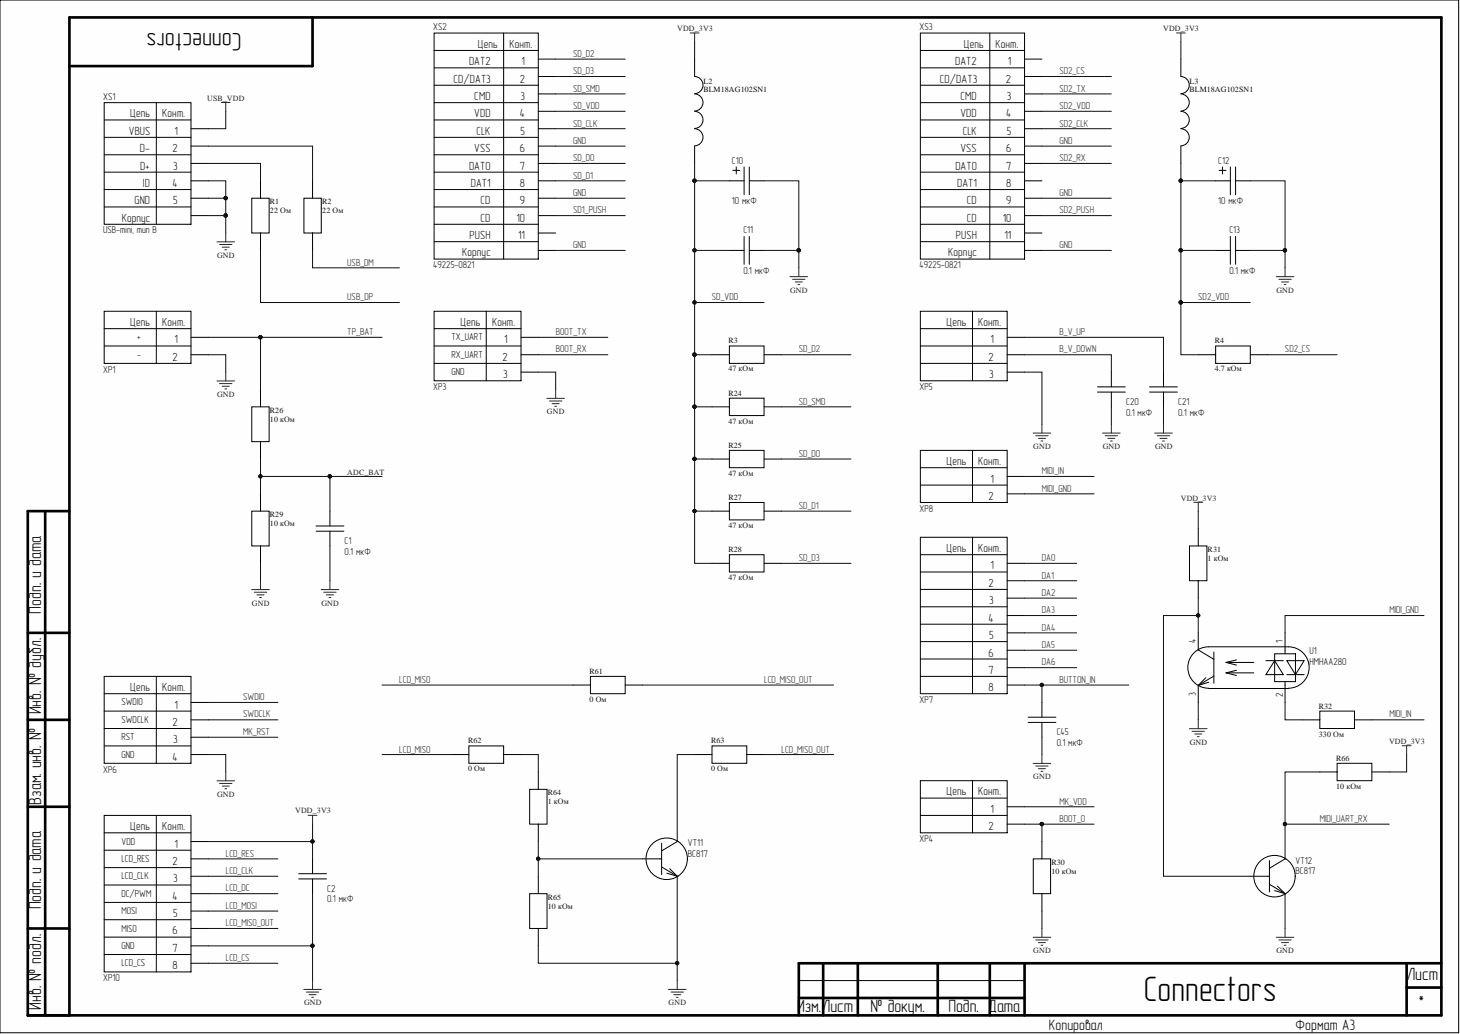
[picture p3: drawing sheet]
<svg xmlns="http://www.w3.org/2000/svg" width="420mm" height="297mm" viewBox="0 0 420 297" stroke-linecap="round" stroke-linejoin="round" font-family="sans-serif">
<path d="M0 0h419.3v296.6h-419.3z" fill="#fefefe"/>
<g fill="none" stroke="#000" stroke-width=".76">
<path d="M89.9 5v14h-69.9M13 146.8v144.9M20 146.8h-12v144.9h406.5v-286.7h-394.5v286.7M8 181.8h12M8 206.8h12M8 231.8h12M8 266.7h12M236.7 276.7v15M246.7 276.7v15M269.6 276.7v15M284.6 276.7v15M294.6 276.7v15"/>
<path d="M404.5 276.7v15M414.5 276.7h-184.8v15M229.7 286.7h64.9M404.5 283.7h10"/>
</g>
<g fill="none" stroke="#000" stroke-width=".29">
<path d="M0 0h419.4v296.7h-419.4zM124.8 9.5h30v64.9h-30zM124.8 14.5h30M124.8 19.5h30M144.8 9.5v64.9M154.8 17h5M199.7 17v5a2.46 2.46 0 0 1 2.4 2.4 2.46 2.46 0 0 1-2.4 2.5M264.6 9.5h30v64.9h-30zM264.6 14.5h30M264.6 19.5h30M284.6 9.5v64.9M294.6 17h5"/>
<path d="M339.5 17v5a2.46 2.46 0 0 1 2.5 2.4 2.46 2.46 0 0 1-2.5 2.5M30 29.5h24.9v34.9h-24.9zM30 34.5h24.9M30 39.5h24.9M44.9 29.5v34.9M54.9 37h5M124.8 34.5h30M124.8 39.5h30M124.8 24.5h30M124.8 29.5h30M154.8 37h5M154.8 22h5"/>
<path d="M154.8 27h5M154.8 32h5M199.7 27a2.46 2.46 0 0 1 2.4 2.4 2.46 2.46 0 0 1-2.4 2.5M199.7 32a2.46 2.46 0 0 1 2.4 2.4 2.46 2.46 0 0 1-2.4 2.5M199.7 37a2.46 2.46 0 0 1 2.4 2.4 2.46 2.46 0 0 1-2.4 2.5M264.6 34.5h30M264.6 39.5h30M264.6 24.5h30M264.6 29.5h30M294.6 37h5M294.6 22h5M294.6 27h5"/>
<path d="M294.6 32h5M339.5 27a2.46 2.46 0 0 1 2.5 2.4 2.46 2.46 0 0 1-2.5 2.5M339.5 32a2.46 2.46 0 0 1 2.5 2.4 2.46 2.46 0 0 1-2.5 2.5M339.5 37a2.46 2.46 0 0 1 2.5 2.4 2.46 2.46 0 0 1-2.5 2.5M30 44.5h24.9M30 49.5h24.9M30 54.5h24.9M30 59.5h24.9M54.9 42h5M54.9 46.9h5M54.9 51.9h5M54.9 56.9h5"/>
<path d="M72.4 56.9h5v10h-5zM74.9 51.9v5M87.4 56.9h5v10h-5zM89.9 51.9v5M124.8 44.5h30M124.8 49.5h30M124.8 54.5h30M124.8 59.5h30M154.8 42h5M154.8 46.9h5M154.8 51.9h5M154.8 56.9h5"/>
<path d="M199.7 42v4.9M209.7 51.9h4.3M210.7 49h2M211.7 48v2M214 48v8M215.5 51.9h4.2M215.5 48v8M264.6 44.5h30M264.6 49.5h30M264.6 54.5h30M264.6 59.5h30M294.6 42h5"/>
<path d="M294.6 46.9h5M294.6 51.9h5M294.6 56.9h5M339.5 42v4.9M349.5 51.9h4.3M350.5 49h2M351.5 48v2M353.8 48v8M355.3 51.9h4.2M355.3 48v8M54.9 61.9h5M74.9 66.9v5"/>
<path d="M89.9 66.9v5M124.8 64.4h30M124.8 69.4h30M154.8 61.9h5M154.8 71.9h5M154.8 66.9h5M209.7 71.9h4.3M214 67.9v8M215.5 71.9h4.2M215.5 67.9v8M264.6 64.4h30M264.6 69.4h30"/>
<path d="M294.6 61.9h5M294.6 71.9h5M294.6 66.9h5M349.5 71.9h4.3M353.8 67.9v8M355.3 71.9h4.2M355.3 67.9v8M30 89.4h24.9v15h-24.9zM30 94.4h24.9M30 99.4h24.9M44.9 89.4v15M54.9 96.9h5"/>
<path d="M124.8 89.4h25v20h-25zM124.8 94.4h25M124.8 99.4h25M139.8 89.4v20M149.8 96.9h5M209.7 99.4h10v5h-10zM264.6 89.4h25v20h-25zM264.6 94.4h25M264.6 99.4h25M279.6 89.4v20M289.6 96.9h5M349.5 99.4h10v5h-10z"/>
<path d="M54.9 101.9h5M72.4 116.9h5v10h-5zM74.9 111.9v5M124.8 104.4h25M149.8 101.9h5M149.8 106.9h5M204.7 101.9h5M204.7 116.9h5M209.7 114.4h10v5h-10zM219.7 101.9h5M219.7 116.9h5M264.6 104.4h25"/>
<path d="M289.6 101.9h5M289.6 106.9h5M315.6 112.6h8M315.6 111.1h8M319.6 106.9v4.2M319.6 112.6v4.3M330.5 112.6h8M330.5 111.1h8M334.5 106.9v4.2M334.5 112.6v4.3M344.5 101.9h5M359.5 101.9h5"/>
<path d="M74.9 126.9v5M204.7 131.9h5M209.7 129.4h10v5h-10zM219.7 131.9h5M264.6 129.4h25v15h-25zM264.6 134.4h25M264.6 139.4h25M279.6 129.4v15M289.6 136.9h5M72.4 146.8h5v10h-5zM74.9 141.9v4.9M74.9 156.8v5"/>
<path d="M90.9 152.6h8M90.9 151.1h8M94.9 146.8v4.3M94.9 152.6v4.2M204.7 146.8h5M209.7 159.3h10v5h-10zM209.7 144.4h10v4.9h-10zM219.7 146.8h5M264.6 154.3h25v45h-25zM264.6 159.3h25M279.6 154.3v45M289.6 141.9h5"/>
<path d="M342 156.8h5v10h-5zM344.5 151.8v5M204.7 161.8h5M219.7 161.8h5M264.6 164.3h25M264.6 169.3h25M264.6 174.3h25M264.6 179.3h25M289.6 161.8h5M289.6 166.8h5M289.6 171.8h5M289.6 176.8h5"/>
<path d="M344.5 166.8v5M30 194.3h24.9v25h-24.9zM30 199.3h24.9M44.9 194.3v25M164.8 196.8h5M169.8 194.3h10v5h-10zM179.8 196.8h4.9M264.6 184.3h25M264.6 194.3h25M264.6 189.3h25M289.6 181.8h5M289.6 186.8h5"/>
<path d="M289.6 191.8h5M289.6 196.8h5M344.5 186.7l4.5 2.7M344.5 181.8v5M344.5 196.8v5M346.7 194.7l-2.2 2.2M347.5 197.7a5.9 5.9 0 0 1-6-5.9 5.9 5.9 0 0 1 6-6h23a5.9 5.9 0 0 1 5.9 6 5.9 5.9 0 0 1-5.9 5.9M347.5 196l-3 .9M347.5 197.8h23M349 187.3v9M349 194.2l-4.5 2.7M352.5 190.3h8"/>
<path d="M352.5 190.3l3 .8M352.5 193.3h8M352.5 193.3l3 .8M355.5 189.6l-3 .7M355.5 192.6l-3 .7M364 189.8h5M366.5 189.8l2.5 4h-5zM366.5 187.8h6v8h-6zM369.5 181.8v6M369.5 195.8v6M370 189.8h5l-2.5 4zM370 193.8h5"/>
<path d="M30 204.3h24.9M30 209.3h24.9M30 214.3h24.9M54.9 206.8h5M54.9 216.8h5M54.9 201.8h5M54.9 211.8h5M129.8 216.8h5M134.8 214.3h10v5h-10zM144.8 216.8h5M199.7 216.8h5M204.7 214.3h10v5h-10z"/>
<path d="M214.7 216.8h5M295.6 207.5h8M295.6 206h8M299.6 201.8v4.2M299.6 207.5v4.3M374.5 206.8h5M379.5 204.3h10v5h-10zM384.5 219.3h10v5h-10zM389.5 206.8h5M30 234.2h24.9v45h-24.9zM30 239.2h24.9M44.9 234.2v45"/>
<path d="M152.3 226.8h5v10h-5zM154.8 221.8v5M154.8 236.8v5M264.6 224.3h25v14.9h-25zM264.6 229.3h25M264.6 234.2h25M279.6 224.3v14.9M289.6 231.8h5M289.6 236.8h5M379.5 221.8h5M394.5 221.8h5M30 244.2h24.9"/>
<path d="M30 249.2h24.9M30 254.2h24.9M30 259.2h24.9M54.9 241.8h5M54.9 246.7h5M54.9 251.7h5M54.9 256.7h5M85.9 252.5h8M85.9 251h8M89.9 246.7v4.3M89.9 252.5v4.2M152.3 256.7h5v10h-5z"/>
<path d="M154.8 251.7v5M184.7 246.7h5.5M190.2 242.2v9M190.2 249l4.5 2.7M191.7 250.8l3 .9M192.6 249.5l2.1 2.2M194.7 241.8h.1M194.7 251.7h.1M194.7 241.8l-4.5 2.6M297.1 246.7h5v10h-5zM299.6 241.8v4.9M299.6 256.7v5"/>
<path d="M359.5 251.7h5.5M365 247.2v9M365 254l4.5 2.7M366.5 255.8l3 .9M367.3 254.5l2.2 2.2M369.5 246.7h.1M369.5 256.7h.1M369.5 246.7l-4.5 2.7M30 264.2h24.9M30 274.2h24.9M30 269.2h24.9M54.9 261.7h5"/>
<path d="M54.9 266.7h5M54.9 271.7h5M54.9 276.7h5M154.8 266.7v5M229.7 281.7h64.9"/>
<circle cx="191.7" cy="246.7" r="6"/>
<circle cx="366.5" cy="251.7" r="6"/>
</g>
<g fill="none" stroke="#262626" stroke-width=".29">
<path d="M198.5 9.5h2.5M199.7 9.5v2.5M338.3 9.5h2.5M339.5 9.5v2.5M63.6 29.4h2.6M64.9 29.4v2.6M62.4 69.5h5M63.1 70.2h3.6M63.9 71h2M64.7 71.8h.5M64.9 66.9v2.6M227.2 79.5h5"/>
<path d="M229.7 76.9v2.6M367 79.5h5M369.5 76.9v2.6M227.9 80.2h3.6M228.7 81h2M229.4 81.8h.5M367.7 80.2h3.6M368.5 81h2M369.2 81.8h.6M62.4 109.4h5M63.1 110.2h3.6M63.9 111h2"/>
<path d="M64.7 111.7h.5M64.9 106.9v2.5M157.2 114.4h5.1M158 115.2h3.6M158.8 116h2M159.5 116.7h.5M159.8 111.9v2.5M297.1 124.4h5M297.8 125.2h3.6M298.6 125.9h2M299.3 126.7h.5M299.6 121.9v2.5"/>
<path d="M317 124.4h5.1M317.8 125.2h3.5M318.5 125.9h2.1M319.3 126.7h.5M319.6 121.9v2.5M332 124.4h5.1M332.8 125.2h3.5M333.5 125.9h2.1M334.3 126.7h.5M334.5 121.9v2.5M343.3 144.3h2.5M344.5 144.3v2.5"/>
<path d="M72.4 169.4h5M73.1 170.1h3.6M73.9 170.9h2M74.7 171.7h.5M74.9 166.8v2.6M92.3 169.4h5.1M93.1 170.1h3.5M93.9 170.9h2M94.6 171.7h.5M94.9 166.8v2.6M297.1 219.3h5M299.6 216.8v2.5"/>
<path d="M342 209.3h5.1M342.8 210.1h3.5M343.5 210.9h2.1M344.3 211.6h.5M344.5 206.8v2.5M403.2 214.2h2.5M404.5 214.2v2.6M62.4 224.3h5M63.1 225.1h3.6M63.9 225.8h2M64.7 226.6h.5M64.9 221.8v2.5"/>
<path d="M88.6 234.2h2.5M89.9 234.2v2.6M297.8 220.1h3.6M298.6 220.8h2M299.3 221.6h.5M297.1 269.3h5M297.8 270h3.6M298.6 270.8h2M299.3 271.5h.5M299.6 266.7v2.6M367 269.3h5M367.7 270h3.6"/>
<path d="M368.5 270.8h2M369.2 271.5h.6M369.5 266.7v2.6M87.3 284.2h5.1M88.1 285h3.5M88.9 285.8h2M89.6 286.5h.5M89.9 281.7v2.5M192.2 284.2h5.1M193 285h3.5M193.7 285.8h2M194.5 286.5h.5"/>
<path d="M194.7 281.7v2.5"/>
</g>
<g fill="none" stroke="#0e0e0e" stroke-width=".29">
<path d="M159.8 17h20M199.7 12v5M339.5 12v5M64.9 32v5h-5M159.8 22h20M159.8 27h20M159.8 37h20M159.8 32h20M299.6 22h20M299.6 27h20M299.6 37h20M299.6 32h20"/>
<path d="M59.9 42h30v9.9M59.9 46.9h15v5M59.9 51.9h5v5M59.9 56.9h5M64.9 56.9v10M159.8 46.9h20M159.8 51.9h20M159.8 42h20M159.8 56.9h20M199.7 51.9v50M199.7 51.9h10M199.7 46.9v5"/>
<path d="M219.7 51.9h10v20M299.6 46.9h20M299.6 42h20M299.6 56.9h20M339.5 51.9h10M339.5 46.9v40M359.5 51.9h10v20M59.9 61.9h5M74.9 71.9v15h40M89.9 71.9v5h25M159.8 61.9h20M159.8 71.9h20"/>
<path d="M199.7 71.9h10M219.7 71.9h10M229.7 71.9v5M299.6 61.9h20M299.6 71.9h20M339.5 71.9h10M359.5 71.9h10M369.5 71.9v5M59.9 96.9h50M74.9 96.9v15M154.8 96.9h20M199.7 86.9h20"/>
<path d="M294.6 96.9h39.9v10M339.5 86.9v15h5M339.5 86.9h20M59.9 101.9h5v5M154.8 106.9h5v5M154.8 101.9h20M199.7 101.9h5M199.7 101.9v30M199.7 116.9h5M224.7 101.9h20M224.7 116.9h20M294.6 106.9h5v15"/>
<path d="M294.6 101.9h25v5M319.6 116.9v5M334.5 116.9v5M364.5 101.9h20M74.9 131.9v10M74.9 136.9h35M94.9 136.9v9.9M199.7 131.9v14.9h5M199.7 131.9h5M224.7 131.9h20M294.6 136.9h20M94.9 156.8v10"/>
<path d="M199.7 146.8v15h5M224.7 146.8h20M294.6 141.9h20M344.5 146.8v5M74.9 161.8v5M224.7 161.8h20M294.6 161.8h15M294.6 176.8h15M294.6 171.8h15M294.6 166.8h15M344.5 176.8h-10v74.9h25M344.5 171.8v10"/>
<path d="M409.5 176.8h-40v5M109.9 196.8h54.9M184.7 196.8h55M294.6 196.8h30M294.6 191.8h15M294.6 186.8h15M294.6 181.8h15M299.6 196.8v5M59.9 216.8h5v5M59.9 206.8h20M59.9 201.8h20M59.9 211.8h20"/>
<path d="M109.9 216.8h19.9M149.8 216.8h5v5M199.7 216.8h-5v25M219.7 216.8h20M299.6 211.8v5M344.5 201.8v5M369.5 201.8v5h5M394.5 206.8h15M404.5 216.8v5h-5M89.9 236.8v9.9M294.6 236.8h20M294.6 231.8h20"/>
<path d="M299.6 236.8v5M369.5 236.8h30M379.5 221.8h-10v24.9M59.9 246.7h20M59.9 251.7h20M59.9 256.7h20M59.9 241.8h30M89.9 256.7v25M154.8 241.8v4.9h29.9M154.8 246.7v5M194.7 251.7v30M369.5 256.7v10"/>
<path d="M59.9 261.7h20M59.9 266.7h20M59.9 271.7h30M59.9 276.7h20M154.8 271.7v5h39.9M299.6 261.7v5"/>
</g>
<g fill="#0e0e0e" stroke="#0e0e0e" stroke-width=".29">
<circle cx="64.9" cy="61.9" r=".47"/>
<circle cx="94.8" cy="136.8" r=".47"/>
<circle cx="74.9" cy="96.9" r=".47"/>
<circle cx="89.8" cy="271.7" r=".47"/>
<circle cx="89.8" cy="241.7" r=".47"/>
<circle cx="299.6" cy="236.7" r=".47"/>
<circle cx="199.7" cy="146.8" r=".47"/>
<circle cx="199.7" cy="131.8" r=".47"/>
<circle cx="199.7" cy="71.9" r=".47"/>
<circle cx="229.6" cy="71.9" r=".47"/>
<circle cx="199.7" cy="86.9" r=".47"/>
<circle cx="339.5" cy="71.9" r=".47"/>
<circle cx="369.5" cy="71.9" r=".47"/>
<circle cx="339.5" cy="86.9" r=".47"/>
<circle cx="74.9" cy="136.8" r=".47"/>
<circle cx="299.6" cy="196.8" r=".47"/>
<circle cx="339.5" cy="51.9" r=".47"/>
<circle cx="64.9" cy="56.9" r=".47"/>
<circle cx="199.7" cy="101.9" r=".47"/>
<circle cx="199.7" cy="116.8" r=".47"/>
<circle cx="199.7" cy="51.9" r=".47"/>
<circle cx="154.7" cy="246.7" r=".47"/>
<circle cx="194.7" cy="276.7" r=".47"/>
<circle cx="369.5" cy="236.7" r=".47"/>
<circle cx="344.5" cy="176.8" r=".47"/>
</g>
<text font-size="10.1" x="328.9" y="287.5">Connectors</text>
<text font-size="7.3" x="69.4" y="9.6" transform="rotate(-180 69.4 9.6)">Connectors</text>
<g font-size="5.1">
<text x="11.8" y="176.3" transform="rotate(-90 11.8 176.3)">Подп. и дата</text>
<text x="11.8" y="205.2" transform="rotate(-90 11.8 205.2)">Инв. № дубл.</text>
<text x="11.8" y="231.1" transform="rotate(-90 11.8 231.1)">Взам. инв. №</text>
<text x="11.8" y="261.3" transform="rotate(-90 11.8 261.3)">Подп. и дата</text>
<text x="404.5" y="281.6">Лист</text>
<text x="11.8" y="290.1" transform="rotate(-90 11.8 290.1)">Инв. № подл.</text>
<text x="229.2" y="290.6">Изм.Лист</text>
<text x="250.3" y="290.6">№ докум.</text>
<text x="272.8" y="290.6">Подп. Дата</text>
<text x="407.6" y="289.6">*</text>
</g>
<g font-size="4.3">
<text x="301.6" y="295.8">Копировал</text>
<text x="372.5" y="295.8">Формат А3</text>
</g>
<g font-size="3.4" fill="#0e0e0e">
<text x="137.4" y="13.8">Цепь</text>
<text x="146.5" y="13.8">Конт.</text>
<text x="277.2" y="13.8">Цепь</text>
<text x="286.3" y="13.8">Конт.</text>
<text x="130.4" y="23.8">CD/DAT3</text>
<text x="134.9" y="18.8">DAT2</text>
<text x="149.5" y="23.8">2</text>
<text x="150" y="18.8">1</text>
<text x="270.2" y="23.8">CD/DAT3</text>
<text x="274.6" y="18.8">DAT2</text>
<text x="289.2" y="23.8">2</text>
<text x="289.8" y="18.8">1</text>
<text x="136.4" y="28.8">CMD</text>
<text x="149.7" y="28.8">3</text>
<text x="276.1" y="28.8">CMD</text>
<text x="289.5" y="28.8">3</text>
<text x="37.5" y="33.8">Цепь</text>
<text x="46.7" y="33.8">Конт.</text>
<text x="136.4" y="33.8">VDD</text>
<text x="149.5" y="33.8">4</text>
<text x="276.1" y="33.8">VDD</text>
<text x="289.3" y="33.8">4</text>
<text x="37" y="38.7">VBUS</text>
<text x="50.1" y="38.7">1</text>
<text x="137" y="38.7">CLK</text>
<text x="149.7" y="38.7">5</text>
<text x="276.8" y="38.7">CLK</text>
<text x="289.5" y="38.7">5</text>
<text x="40.2" y="43.7">D-</text>
<text x="49.6" y="43.7">2</text>
<text x="136.4" y="43.7">VSS</text>
<text x="149.5" y="43.7">6</text>
<text x="276.1" y="43.7">VSS</text>
<text x="289.3" y="43.7">6</text>
<text x="40.3" y="48.7">D+</text>
<text x="41.1" y="53.7">ID</text>
<text x="49.6" y="53.7">4</text>
<text x="49.8" y="48.7">3</text>
<text x="134.9" y="48.7">DAT0</text>
<text x="135.4" y="53.7">DAT1</text>
<text x="149.5" y="48.7">7</text>
<text x="149.5" y="53.7">8</text>
<text x="274.7" y="48.7">DAT0</text>
<text x="275.2" y="53.7">DAT1</text>
<text x="289.3" y="48.7">7</text>
<text x="289.3" y="53.7">8</text>
<text x="38.6" y="58.7">GND</text>
<text x="49.8" y="58.7">5</text>
<text x="138.2" y="58.7">CD</text>
<text x="149.5" y="58.7">9</text>
<text x="278" y="58.7">CD</text>
<text x="289.3" y="58.7">9</text>
<text x="35" y="63.7">Корпус</text>
<text x="138.2" y="63.7">CD</text>
<text x="148.5" y="63.7">10</text>
<text x="278" y="63.7">CD</text>
<text x="288.3" y="63.7">10</text>
<text x="135" y="68.7">PUSH</text>
<text x="149" y="68.7">11</text>
<text x="274.9" y="68.7">PUSH</text>
<text x="288.8" y="68.7">11</text>
<text x="132.9" y="73.7">Корпус</text>
<text x="272.7" y="73.7">Корпус</text>
<text x="37.5" y="93.6">Цепь</text>
<text x="46.7" y="93.6">Конт.</text>
<text x="132.4" y="93.6">Цепь</text>
<text x="141.5" y="93.6">Конт.</text>
<text x="272.2" y="93.6">Цепь</text>
<text x="281.3" y="93.6">Конт.</text>
<text x="50.1" y="98.6">1</text>
<text x="145" y="98.6">1</text>
<text x="284.8" y="98.6">1</text>
<text x="49.6" y="103.7">2</text>
<text x="144.5" y="103.7">2</text>
<text x="284.3" y="103.7">2</text>
<text x="144.7" y="108.7">3</text>
<text x="284.4" y="108.7">3</text>
<text x="272.2" y="133.6">Цепь</text>
<text x="281.3" y="133.6">Конт.</text>
<text x="284.3" y="143.6">2</text>
<text x="284.8" y="138.6">1</text>
<text x="272.2" y="158.6">Цепь</text>
<text x="281.3" y="158.6">Конт.</text>
<text x="284.8" y="163.6">1</text>
<text x="284.3" y="168.6">2</text>
<text x="284.4" y="173.5">3</text>
<text x="284.3" y="178.5">4</text>
<text x="284.4" y="183.5">5</text>
<text x="284.3" y="188.6">6</text>
<text x="284.3" y="193.6">7</text>
<text x="37.5" y="198.6">Цепь</text>
<text x="46.7" y="198.6">Конт.</text>
<text x="50.1" y="203.6">1</text>
<text x="284.3" y="198.6">8</text>
<text x="49.6" y="208.6">2</text>
<text x="49.8" y="213.6">3</text>
<text x="49.6" y="218.5">4</text>
<text x="272.2" y="228.5">Цепь</text>
<text x="281.3" y="228.5">Конт.</text>
<text x="284.8" y="233.5">1</text>
<text x="37.5" y="238.5">Цепь</text>
<text x="46.7" y="238.5">Конт.</text>
<text x="284.3" y="238.5">2</text>
<text x="50.1" y="243.5">1</text>
<text x="49.6" y="248.5">2</text>
<text x="49.8" y="253.5">3</text>
<text x="49.6" y="258.5">4</text>
<text x="49.8" y="263.5">5</text>
<text x="49.6" y="268.4">6</text>
<text x="49.6" y="273.4">7</text>
<text x="49.6" y="278.5">8</text>
</g>
<g font-size="2.9" fill="#0e0e0e">
<text x="124.5" y="8.6">XS2</text>
<text x="264.4" y="8.6">XS3</text>
<text x="29.7" y="28.6">XS1</text>
<text x="210.4" y="47">C10</text>
<text x="350.3" y="47">C12</text>
<text x="210.4" y="58.6">10 мкФ</text>
<text x="350.3" y="58.6">10 мкФ</text>
<text x="29.7" y="67.1">USB-mini, тип B</text>
<text x="213.7" y="67.1">C11</text>
<text x="353.5" y="67.1">C13</text>
<text x="124.5" y="77.1">49225-0821</text>
<text x="264.4" y="77.1">49225-0821</text>
<text x="213.7" y="78.6">0.1 мкФ</text>
<text x="353.5" y="78.6">0.1 мкФ</text>
<text x="39.5" y="97.8">+</text>
<text x="129.8" y="97.8">TX_UART</text>
<text x="29.7" y="107.1">XP1</text>
<text x="39.4" y="102.8">-</text>
<text x="129.8" y="102.8">RX_UART</text>
<text x="129.8" y="107.8">GND</text>
<text x="124.5" y="112.1">XP3</text>
<text x="264.4" y="112.1">XP5</text>
<text x="323.8" y="119.4">0.1 мкФ</text>
<text x="323.8" y="116.4">C20</text>
<text x="338.8" y="119.4">0.1 мкФ</text>
<text x="338.8" y="116.4">C21</text>
<text x="264.4" y="147">XP8</text>
<text x="99.1" y="159.3">0.1 мкФ</text>
<text x="99.1" y="156.3">C1</text>
<text x="376.5" y="187.9">U1</text>
<text x="376.5" y="191">HMHAA280</text>
<text x="34.9" y="202.6">SWDIO</text>
<text x="264.4" y="202">XP7</text>
<text x="34.9" y="207.6">SWDCLK</text>
<text x="34.9" y="212.7">RST</text>
<text x="303.9" y="214.3">0.1 мкФ</text>
<text x="303.9" y="211.3">C45</text>
<text x="29.7" y="221.9">XP6</text>
<text x="34.9" y="217.7">GND</text>
<text x="34.9" y="242.6">VDD</text>
<text x="197.8" y="243.2">VT11</text>
<text x="264.4" y="241.9">XP4</text>
<text x="34.9" y="247.6">LCD_RES</text>
<text x="197.8" y="246.2">BC817</text>
<text x="372.5" y="248.1">VT12</text>
<text x="372.5" y="251.2">BC817</text>
<text x="34.9" y="252.6">LCD_CLK</text>
<text x="34.9" y="257.6">DC/PWM</text>
<text x="94.1" y="256.2">C2</text>
<text x="34.9" y="262.6">MOSI</text>
<text x="94.1" y="259.2">0.1 мкФ</text>
<text x="34.9" y="267.6">MISO</text>
<text x="34.9" y="272.6">GND</text>
<text x="29.7" y="281.9">XP10</text>
<text x="34.9" y="277.6">LCD_CS</text>
</g>
<g font-size="2.9" fill="#262626">
<text x="164.8" y="16.3">SD_D2</text>
<text x="164.8" y="21.3">SD_D3</text>
<text x="304.6" y="21.3">SD2_CS</text>
<text x="164.8" y="26.3">SD_SMD</text>
<text x="304.6" y="26.3">SD2_TX</text>
<text x="164.8" y="31.3">SD_VDD</text>
<text x="304.6" y="31.3">SD2_VDD</text>
<text x="164.8" y="36.4">SD_CLK</text>
<text x="164.8" y="41.4">GND</text>
<text x="304.6" y="41.4">GND</text>
<text x="304.6" y="36.4">SD2_CLK</text>
<text x="164.8" y="46.4">SD_D0</text>
<text x="304.6" y="46.4">SD2_RX</text>
<text x="164.8" y="51.3">SD_D1</text>
<text x="164.8" y="56.3">GND</text>
<text x="304.6" y="56.3">GND</text>
<text x="164.8" y="61.3">SD1_PUSH</text>
<text x="304.6" y="61.3">SD2_PUSH</text>
<text x="164.8" y="71.3">GND</text>
<text x="304.6" y="71.3">GND</text>
<text x="99.9" y="76.3">USB_DM</text>
<text x="99.9" y="86.3">USB_DP</text>
<text x="204.7" y="86.3">SD_VDD</text>
<text x="344.5" y="86.3">SD2_VDD</text>
<text x="99.9" y="96.3">TP_BAT</text>
<text x="159.8" y="101.2">BOOT_RX</text>
<text x="159.8" y="96.3">BOOT_TX</text>
<text x="229.7" y="101.2">SD_D2</text>
<text x="304.6" y="96.3">B_V_UP</text>
<text x="304.6" y="101.2">B_V_DOWN</text>
<text x="369.5" y="101.2">SD2_CS</text>
<text x="229.7" y="116.2">SD_SMD</text>
<text x="229.7" y="131.3">SD_D0</text>
<text x="299.6" y="136.3">MIDI_IN</text>
<text x="299.6" y="141.2">MIDI_GND</text>
<text x="229.7" y="146.2">SD_D1</text>
<text x="229.7" y="161.2">SD_D3</text>
<text x="299.6" y="161.2">DA0</text>
<text x="299.6" y="166.2">DA1</text>
<text x="299.6" y="171.2">DA2</text>
<text x="299.6" y="176.2">DA3</text>
<text x="399.5" y="176.2">MIDI_GND</text>
<text x="299.6" y="181.2">DA4</text>
<text x="299.6" y="186.2">DA5</text>
<text x="299.6" y="191.1">DA6</text>
<text x="114.8" y="196.1">LCD_MISO</text>
<text x="219.7" y="196.1">LCD_MISO_OUT</text>
<text x="304.6" y="196.1">BUTTON_IN</text>
<text x="69.9" y="201.1">SWDIO</text>
<text x="69.9" y="206.1">SWDCLK</text>
<text x="399.5" y="206.1">MIDI_IN</text>
<text x="69.9" y="211.2">MK_RST</text>
<text x="114.8" y="216.2">LCD_MISO</text>
<text x="224.7" y="216.2">LCD_MISO_OUT</text>
<text x="304.6" y="231.1">MK_VDD</text>
<text x="304.6" y="236.1">BOOT_0</text>
<text x="379.5" y="236.1">MIDI_UART_RX</text>
<text x="64.9" y="246.1">LCD_RES</text>
<text x="64.9" y="251.1">LCD_CLK</text>
<text x="64.9" y="256.1">LCD_DC</text>
<text x="64.9" y="261.1">LCD_MOSI</text>
<text x="64.9" y="266.1">LCD_MISO_OUT</text>
<text x="64.9" y="276.1">LCD_CS</text>
</g>
<g font-size="2.9">
<text x="343.9" y="184.8" transform="rotate(-90 343.9 184.8)">4</text>
<text x="368.9" y="184.8" transform="rotate(-90 368.9 184.8)">1</text>
<text x="343.9" y="199.9" transform="rotate(-90 343.9 199.9)">3</text>
<text x="368.9" y="200.1" transform="rotate(-90 368.9 200.1)">2</text>
</g>
<g font-size="2.3" fill="#262626">
<text x="194.7" y="9">VDD_3V3</text>
<text x="334.5" y="9">VDD_3V3</text>
<text x="59.6" y="28.9">USB_VDD</text>
<text x="62.4" y="74.1">GND</text>
<text x="227.2" y="84.1">GND</text>
<text x="367" y="84.1">GND</text>
<text x="62.4" y="114">GND</text>
<text x="157.3" y="119">GND</text>
<text x="297.1" y="129">GND</text>
<text x="317.1" y="129">GND</text>
<text x="332.1" y="129">GND</text>
<text x="99.9" y="136.3">ADC_BAT</text>
<text x="339.5" y="143.8">VDD_3V3</text>
<text x="72.5" y="174">GND</text>
<text x="92.4" y="174">GND</text>
<text x="342.1" y="213.9">GND</text>
<text x="399.4" y="213.7">VDD_3V3</text>
<text x="297.1" y="223.9">GND</text>
<text x="62.4" y="228.9">GND</text>
<text x="84.9" y="233.7">VDD_3V3</text>
<text x="297.1" y="273.9">GND</text>
<text x="367" y="273.9">GND</text>
<text x="87.4" y="288.8">GND</text>
<text x="192.3" y="288.8">GND</text>
</g>
<g font-size="2.3" fill="#0e0e0e">
<text x="202.2" y="24">L2</text>
<text x="202.2" y="26.6">BLM18AG102SN1</text>
<text x="342" y="24">L3</text>
<text x="342" y="26.6">BLM18AG102SN1</text>
<text x="77.6" y="58.7">R1</text>
<text x="92.7" y="58.7">R2</text>
<text x="77.6" y="61.2">22 Ом</text>
<text x="92.7" y="61.2">22 Ом</text>
<text x="209.4" y="98.6">R3</text>
<text x="349.3" y="98.6">R4</text>
<text x="209.4" y="106.7">47 кОм</text>
<text x="349.3" y="106.7">4.7 кОм</text>
<text x="209.4" y="113.7">R24</text>
<text x="77.6" y="118.7">R26</text>
<text x="77.6" y="121.2">10 кОм</text>
<text x="209.4" y="121.7">47 кОм</text>
<text x="209.4" y="128.6">R25</text>
<text x="209.4" y="136.7">47 кОм</text>
<text x="209.4" y="143.6">R27</text>
<text x="77.6" y="148.6">R29</text>
<text x="77.6" y="151.1">10 кОм</text>
<text x="209.4" y="151.6">47 кОм</text>
<text x="209.4" y="158.6">R28</text>
<text x="347.2" y="158.7">R31</text>
<text x="347.2" y="161.2">1 кОм</text>
<text x="209.4" y="166.6">47 кОм</text>
<text x="169.5" y="193.5">R61</text>
<text x="169.5" y="201.6">0 Ом</text>
<text x="379.2" y="203.6">R32</text>
<text x="134.6" y="213.6">R62</text>
<text x="204.4" y="213.6">R63</text>
<text x="379.2" y="211.6">330 Ом</text>
<text x="134.6" y="221.6">0 Ом</text>
<text x="204.4" y="221.6">0 Ом</text>
<text x="384.2" y="218.5">R66</text>
<text x="384.2" y="226.6">10 кОм</text>
<text x="157.5" y="228.5">R64</text>
<text x="157.5" y="231.1">1 кОм</text>
<text x="302.3" y="248.6">R30</text>
<text x="302.3" y="251.1">10 кОм</text>
<text x="157.5" y="258.5">R65</text>
<text x="157.5" y="261.1">10 кОм</text>
</g>
</svg>
